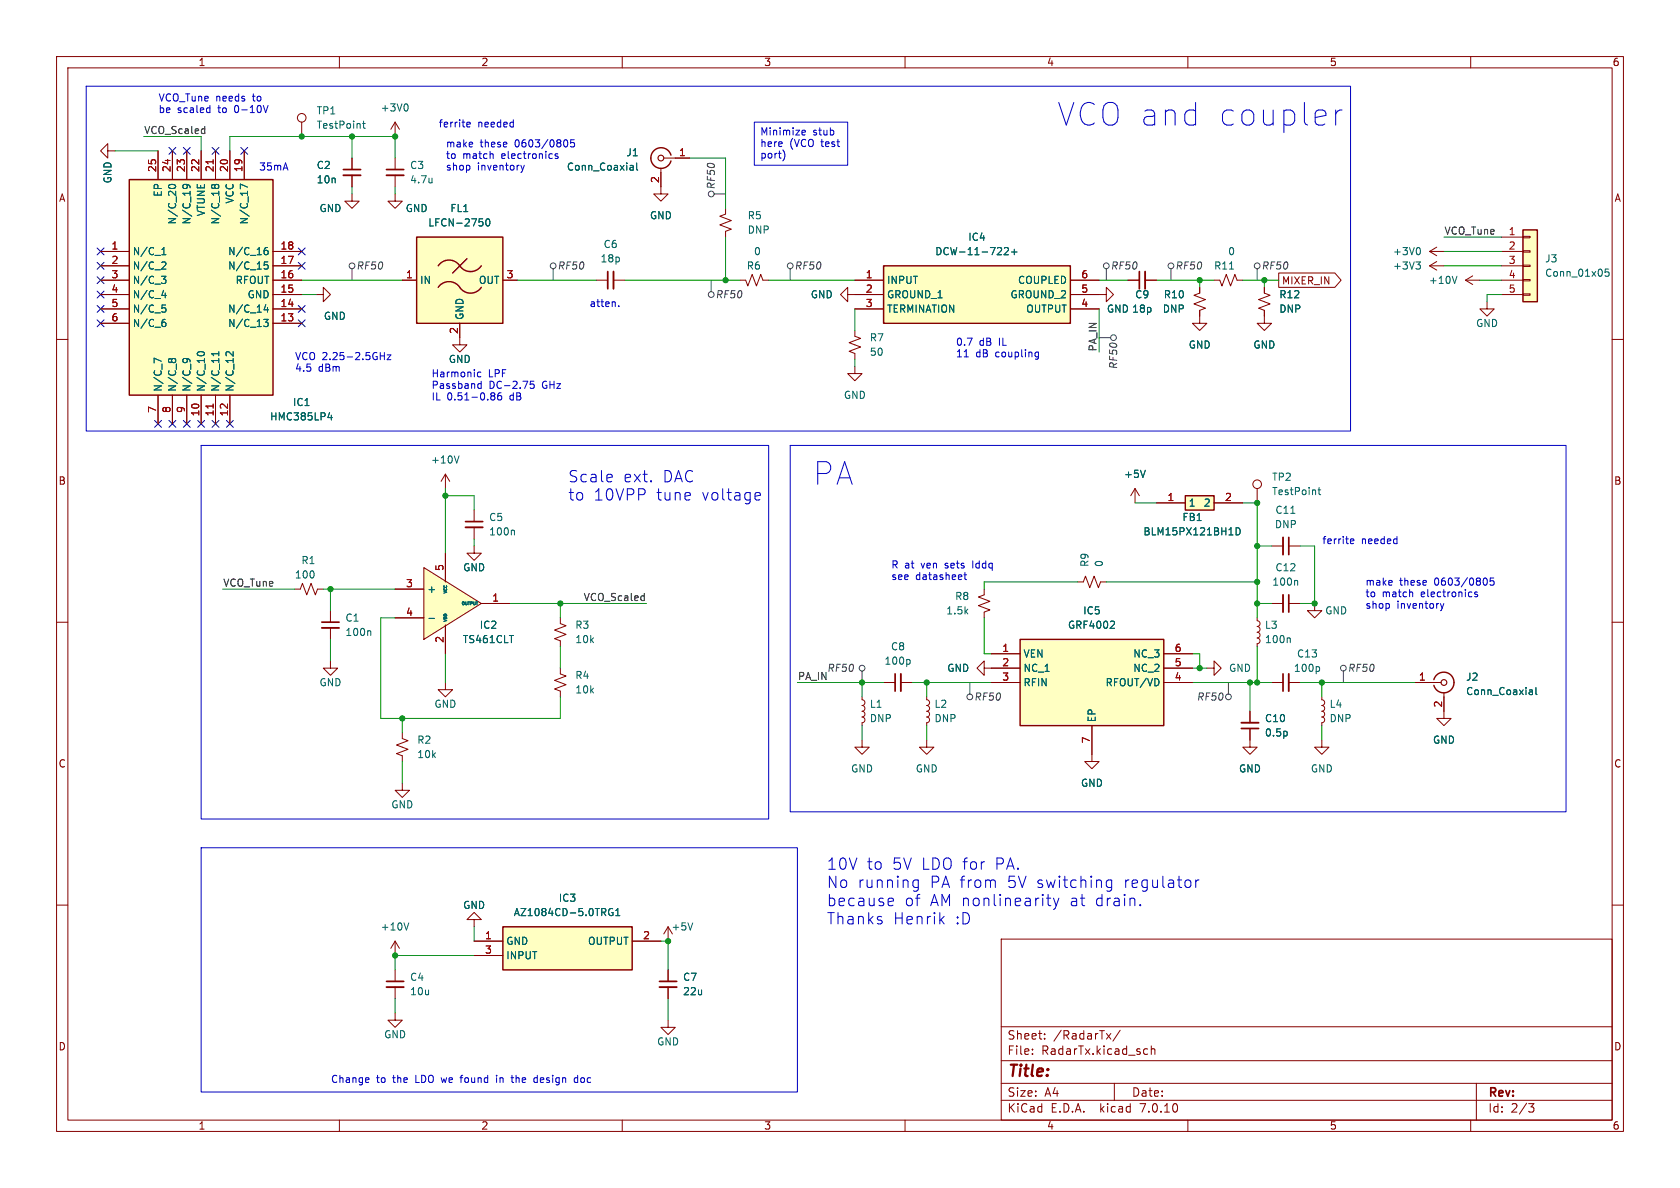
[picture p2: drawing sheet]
<svg xmlns="http://www.w3.org/2000/svg" width="297mm" height="210mm" viewBox="0 0 297 210" stroke-linecap="round" stroke-linejoin="round" font-family="sans-serif">
<g fill="none" stroke="#840000" stroke-width=".18">
<path d="M10 10h277v190h-277zM12 12h273v186h-273zM60 10v2M110 10v2M160 10v2M210 10v2M260 10v2M53.3 21.6v2.5M62.2 34.3v1.3h1.3l-1.3 1.2-1.2-1.2h1.2M69.8 34.3v1.3h1.3l-1.3 1.2-1.2-1.2h1.2M69.8 21.6l-.7 1.3M69.8 21.6v2.5"/>
<path d="M69.8 21.6l.8 1.3M116.8 29.7v4.6h1.3l-1.3 1.3-1.2-1.3h1.2M117.3 27.9h4.6M128.3 36.8v1l-1 .4 2 .8-2 .8 2 .7-1 .4v1M10 60h2M71.1 49.5h2.6M81.3 57.2v3.8h1.2l-1.2 1.2-1.3-1.2h1.3M88.9 49.5h2.5M105.4 49.5h2M108.5 49.5h2M130.8 49.5h1l.4 1 .8-2 .7 2 .8-2 .4 1h1M149.9 52.1v-1.3l-1.3 1.3 1.3 1.2v-1.2h1.2"/>
<path d="M151.1 58.4v1l1 .4-2 .8 2 .7-2 .8 1 .4v1M214.6 49.5h1l.4 1 .8-2 .8 2 .7-2 .4 1h1M223.5 50.8v1l1 .4-2 .8 2 .7-2 .8 1 .4v2.3h1.3l-1.3 1.2-1.3-1.2h1.3M252.7 44.5h2.6M252.7 47h2.6M252.7 44.5l1.3 .7M252.7 47l1.3 .8M254 43.7l-1.3 .8M254 46.2l-1.3 .8M259.1 49.5h2.5M259.1 49.5l1.2 .8M260.3 48.8l-1.2 .7"/>
<path d="M262.9 53.3v1.3h1.3l-1.3 1.3-1.3-1.3h1.3M265.4 41.9h3.8M265.4 44.5h3.8M265.4 47h3.8M265.4 49.5h3.8M265.4 52.1h3.8M269.2 51.9h1.3v.3h-1.3zM269.2 49.4h1.3v.3h-1.3zM269.2 46.9h1.3v.2h-1.3zM269.2 44.3h1.3v.3h-1.3zM269.2 41.8h1.3v.2h-1.3zM285 60h2"/>
<path d="M151.1 64.8v1.2h1.3l-1.3 1.3-1.2-1.3h1.2M222.2 86.4v2.5M224.8 96.5h2M227.8 96.5h2.1M10 110h2M99.1 118.1v1l1 .4-2.1 .8 2.1 .7-2.1 .8 1.1 .4v1M99.1 109.2v1l1 .4-2.1 .8 2.1 .7-2.1 .8 1.1 .4v1M174 104.1v1.1l-1 .3 2 .8-2 .8 2 .7-1 .4v1M174 118.1v-1.3l-1.3 1.3 1.3 1.3v-1.3h1.3M285 110h2M156.2 120.7h2M159.3 120.7h2"/>
<path d="M10 160h2M285 160h2M69.8 179.1v1.2h1.3l-1.3 1.3-1.2-1.3h1.2M69.8 166.4v2.5M69.8 171.5v2M69.8 174.5v2M69.8 166.4l-.7 1.2M69.8 166.4l.8 1.2M83.8 162.6h1.3l-1.3-1.3-1.3 1.3h1.3v1.2M117.3 165.1l.8-1.3v2.6M177 166h108v32h-108zM60 198v2"/>
<path d="M110 198v2M160 198v2M177 194.5h108M177 191.5h108M177 187.5h108M177 181.5h108M182.5 186.3v.1M182.5 185.5v.1M184.7 183.6v.1M184.7 182.8v.1M195.6 182.7l.8 1M196.4 182.7l-.8 1"/>
<path d="M197 191.5v3M198 182.1l-1.3 2M202.5 185.4l.4 .1M202.9 186.3l-.4 .1M203.5 185.5l.2-.1 .4 .1 .1 .9M203.5 184.9v1.5M210 198v2M260 198v2M261 191.5v6.5M270.2 195.1h1l-.5 .6 .4 .1 .1 .5-.3 .3h-.4"/>
<circle cx="53.3" cy="20.8" r=".76"/>
<circle cx="222.2" cy="85.6" r=".76"/>
</g>
<path d="M108.5 48v3.1M226.8 95v3M159.3 119.1v3.1M68.3 174.5h3.1" fill="none" stroke="#840000" stroke-width=".33"/>
<path d="M107.4 48v3.1M227.8 95v3M158.2 119.1v3.1M68.3 173.5h3.1" fill="none" stroke="#840000" stroke-width=".3"/>
<g fill="none" stroke="#006464" stroke-width=".18">
<path d="M71.8 18.4a.79 .79 0 0 1 0 1.2M64.1 21.8h.5M64.3 21.4v1.1l.3 .2M84.7 38.7h.6M85.3 39.2l.1 .2-.1 .5M86.1 38.7h.1a.68 .68 0 0 1 .4 .6 .68 .68 0 0 1-.4 .6 .84 .84 0 0 1-.1-1.2zM111.5 29.2l.4 .1 .1 .8M112 30l-.5 .1M112 29.5l-.5 .1M112.6 28.8v1.1l.1 .2M217.4 47.6h.7M250.3 46.3h.8l-.4 .5"/>
<path d="M250.8 43.8a.79 .79 0 0 1 0 1.2M250.9 46.8l.2 .2v.3l-.2 .3M257.6 48.8l-.4 1.3M284.4 47.6h-.6l-.1 .6 .2-.1h.4l.2 .2-.1 .4-.2 .1-.5-.1M228.2 90.7h.7M233 86.6h.5M233.2 86.2v1.1l.3 .1M160.7 116.6l.2 .2v.4l-.2 .2M72.3 163.1l-.5 1.3M122.5 163.1l-.5 1.3"/>
</g>
<g fill="#ffffc2" stroke="#ffffc2" stroke-width=".18">
<path d="M269.2 40.6h2.6v12.7h-2.6z"/>
<path d="M73.7 41.9h15.2v15.3h-15.2z"/>
</g>
<path d="M118.6 27.4a1.81 1.81 0 0 0-2.8-.9 1.81 1.81 0 0 0 0 2.9 1.81 1.81 0 0 0 2.8-1M73.7 41.9h15.2v15.3h-15.2zM77.5 50.8a2.4 2.4 0 0 1 4.1 .4 2.29 2.29 0 0 0 3.5-.4M77.5 47a2.4 2.4 0 0 1 4.1 .4 2.29 2.29 0 0 0 3.5-.4M82.5 45.7l-2.5 2.6M269.2 40.6h2.6v12.7h-2.6z" fill="none" stroke="#840000" stroke-width=".25"/>
<circle cx="116.8" cy="27.9" r=".51" fill="none" stroke="#840000" stroke-width=".2"/>
<path d="M74.9 100.3l10.2 6.4-10.2 6.3z" fill="#ffffc2"/>
<g fill="none" stroke="#840000" stroke-width=".18">
<path d="M19 26.7v-1.3l-1.2 1.3 1.2 1.2v-1.2h1.3M27.9 26.7v5.1M30.5 26.7v5.1M33 26.7v5.1M35.6 26.7v5.1M38.1 26.7v5.1M40.6 26.7v5.1M43.2 26.7v5.1M62.2 27.9v2.1M62.2 31v2M69.8 27.9v2.1M69.8 31v2"/>
<path d="M116.8 30.5v2.5M119.4 27.9h2.5M17.8 44.5h5.1M17.8 57.2h5.1M17.8 54.6h5.1M17.8 52.1h5.1M17.8 49.5h5.1M17.8 47h5.1M48.3 44.5h5M48.3 57.2h5M48.3 54.6h5M48.3 52.1h5"/>
<path d="M48.3 49.5h5M48.3 47h5M55.9 52.1h1.2v-1.3l1.3 1.3-1.3 1.2v-1.2M71.1 49.5h2.6M81.3 57.2v2.5M88.9 49.5h2.5M151.1 54.6h5.1M151.1 52.1h5.1M151.1 49.5h5.1M189.2 52.1h6.4v-1.3l1.2 1.3-1.2 1.2v-1.2M189.2 54.6h5.1M189.2 49.5h5.1"/>
<path d="M199.4 49.5h2M202.4 49.5h2.1M212.1 50.8v1l-1 .4 2 .8-2 .7 2 .8-1 .4v2.3h1.3l-1.3 1.2-1.3-1.2h1.3M223.5 50.8v1M223.5 54.9v1M226.1 48.3h9.9l1.1 1.2-1.1 1.3h-9.9zM27.9 69.9v5M30.5 69.9v5M33 69.9v5M35.6 69.9v5M38.1 69.9v5M40.6 69.9v5"/>
<path d="M78.7 83.8v2.6M78.7 97.8v5.1M78.7 83.8l-.7 1.3M78.7 83.8l.8 1.3M83.8 96.5v1.3h1.3l-1.3 1.3-1.3-1.3h1.3M83.8 90.2v2M83.8 93.2v2.1M200.7 86.4l-.8 1.2M200.7 86.4v2.5M200.7 86.4l.7 1.2M204.5 88.9h5M214.6 88.9h5.1"/>
<path d="M52.1 104.1h1l.4-1 .7 2.1 .8-2.1 .8 2.1 .3-1.1h1M58.4 116.8v1.3h1.3l-1.3 1.3-1.3-1.3h1.3M58.4 108v2M58.4 111v2M69.8 104.1h5.1M69.8 109.2h5.1M74.9 100.3l10.2 6.4-10.2 6.3zM78.7 110.5v5.1M85.1 106.7h5.1M175.3 115.6h5M175.3 118.1h5M190.5 102.9h1l.4-1 .8 2 .7-2 .8 2 .4-1h1"/>
<path d="M205.7 115.6h5.1M205.7 118.1h5.1M213.4 118.1h1.2v-1.3l1.3 1.3-1.3 1.3v-1.3M222.2 109.2v.5l.4 .2 .2 .3-.2 .4-.4 .1 .4 .2 .2 .4-.2 .3-.4 .2 .4 .1 .2 .4-.2 .3-.4 .2 .4 .1 .2 .4-.2 .4-.4 .1v.5M224.8 106.7h2M227.8 106.7h2.1M232.4 106.7v1.3h1.3l-1.3 1.2-1.3-1.2h1.3M71.1 129.5v1.1l1 .3-2 .8 2 .8-2 .7 1 .4v1M71.1 138.4v1.3h1.3l-1.3 1.3-1.3-1.3h1.3M78.7 120.7v1.2h1.3l-1.3 1.3-1.2-1.3h1.2M152.4 130.8v1.3h1.3l-1.3 1.3-1.3-1.3h1.3M152.4 123.2v.5l.4 .2 .1 .3-.2 .4-.3 .1 .4 .2 .1 .3-.2 .4-.3 .1 .4 .2 .1 .4-.2 .3-.3 .1 .4 .2 .1 .4-.2 .3-.3 .2v.5"/>
<path d="M163.8 130.8v1.3h1.3l-1.3 1.3-1.2-1.3h1.2M163.8 123.2v.5l.4 .2 .1 .3-.1 .4-.4 .1 .4 .2 .1 .3-.1 .4-.4 .1 .4 .2 .1 .4-.1 .3-.4 .1 .4 .2 .1 .4-.1 .3-.4 .2v.5M175.3 120.7h5M193 128.3v6.3h1.3l-1.3 1.3-1.2-1.3h1.2M205.7 120.7h5.1M221 128.8v3.3h1.2l-1.2 1.3-1.3-1.3h1.3M221 125.7v2.1M224.8 120.7h2M227.8 120.7h2.1M233.7 123.2v.5l.3 .2 .2 .3-.2 .4-.3 .1 .3 .2 .2 .3-.2 .4-.3 .1 .3 .2 .2 .4-.2 .3-.3 .1 .3 .2 .2 .4-.2 .3-.3 .2v.5M233.7 130.8v1.3h1.2l-1.2 1.3-1.3-1.3h1.3M250.2 120.7h4.6"/>
<path d="M255.3 122.4v4.6h1.2l-1.2 1.3-1.3-1.3h1.3M83.8 166.4h5.1M83.8 168.9h5.1M111.8 166.4h5M118.1 171.5v2M118.1 174.5v2M118.1 180.3v1.3h1.3l-1.3 1.3-1.3-1.3h1.3"/>
</g>
<g fill="none" stroke="#006464" stroke-width=".18">
<path d="M30 33.3l-.2-.3a.68 .68 0 0 1 .6-.4 .68 .68 0 0 1 .7 .4l-.3 .3M32.9 32.6l.2 .2-.1 .5M33.6 33.2l-.1-.4a.86 .86 0 0 0-1.2 0l.2 .5M38 32.8l.2-.2 .4 .1 .1 .1-.1 .5M38 33.1l-.2 .2M38 32.8l-.3-.2-.2 .1-.1 .4 .1 .2M38 32.8v.3M38 33.1l.1 .2M43.8 33.1l-1.3-.6v.9M76.4 31.5v.8M76.4 32.2l-.1 .1M84.7 38.7h.6"/>
<path d="M85.3 39.2l.1 .2-.1 .5M86.1 38.7h.1a.68 .68 0 0 1 .4 .6 .68 .68 0 0 1-.4 .6 .84 .84 0 0 1-.1-1.2zM111.5 29.2l.4 .1 .1 .8M112 30l-.5 .1M112 29.5l-.5 .1M112.6 28.8v1.1l.1 .2M28.5 48.8h.8l-.4 .5 .4 .1v.5l-.2 .2h-.4M28.6 45h.7M28.6 44.1l.4-.3v1.2M28.6 52.2h.8M28.7 53.9h.6M28.8 46.3l.4 .1 .1 .3-.8 .9h.8"/>
<path d="M28.8 54.4h.3l.2 .2v.5l-.5 .1M28.9 56.9l.3 .1 .1 .2v.4l-.4 .1M29.2 56.5h-.3M29.2 51.8v.8M46.6 56.5h.8l-.4 .4 .3 .2v.5l-.1 .1h-.5M46.7 44.4l.5-.2 .2 .3-.1 .5h-.4l-.2-.1M46.7 46.8h.5l.2 .2-.1 .5h-.6M46.7 46.3h.6M47 53.9l-.3 .9h.8M47.3 54.3v.9M47.3 43.8h-.4l-.2 .3M177.6 43.9l.4-.1 .3 .3-.8 .9h.8"/>
<path d="M178.8 44.5h1M179.3 44.1v.9M28.5 63.9l-1.3-.6v.9M30.3 63.6l-.3-.2-.2 .2v.3M30.3 63.6l.3-.2h.2l.2 .1 .1 .4M30.3 63.6v.3M32.3 63.9l.2-.5a.84 .84 0 0 1 1.1 .3v.3M32.9 63.4l.2 .1v.4M35.1 62.8l-.2-.2a.68 .68 0 0 1 .6-.5 .68 .68 0 0 1 .6 .5l-.2 .2M38.7 62.2v.7M38.7 62.5h-1.3l.4 .4M41.2 62.2v.8l-.9-.8-.4 .2 .1 .4"/>
<path d="M58 73.8h.8M58.6 73.4v.8M81.2 80.6l-.5 1.3M90.8 93.7l.1 .2v.7M202.5 83.1l-.4 1.3M218.5 93.3a.64 .64 0 0 1 .8 .6 .64 .64 0 0 1-.8 .7zM65.4 111.5l.1 .2v.6M75.8 109.3h1M196.8 109.8l.2 .2v.3l-.8 .8h.8M227.9 112.8l.2 .1v.7M229.2 102.6l.2 .2v.6M233 117.8l.3 .3v.3l-.3 .3"/>
<path d="M227.5 129.4v.6M270.5 121.9h.2l.2 .2v.7M270.9 122.7l-.4 .1M270.9 122.2l-.4 .1M271.5 121.5v1.1l.2 .2M108.3 160.7a.59 .59 0 0 0-.7 .5 .59 .59 0 0 0 .7 .6l.1-.5h-.3M108.9 161.9h.7M108.9 161l.3-.4v1.3"/>
</g>
<path d="M60.7 31h3.1M68.3 31h3.1M202.4 48v3.1M82.3 93.2h3M56.9 111h3M226.8 105.2v3M227.8 119.1v3.1M219.5 127.8h3M116.6 174.5h3" fill="none" stroke="#840000" stroke-width=".33"/>
<path d="M60.7 30h3.1M68.3 30h3.1M201.4 48v3.1M82.3 92.2h3M56.9 110h3M226.8 119.1v3.1M227.8 105.2v3M219.5 128.8h3M116.6 173.5h3" fill="none" stroke="#840000" stroke-width=".3"/>
<g fill="#ffffc2" stroke="#ffffc2" stroke-width=".18">
<path d="M22.9 31.8h25.4v38.1h-25.4z"/>
<path d="M180.3 113h25.4v15.3h-25.4z"/>
<path d="M209.5 87.6h5.1v2.6h-5.1z"/>
<path d="M156.2 47h33v10.2h-33z"/>
<path d="M88.9 163.8h22.9v7.7h-22.9z"/>
</g>
<path d="M22.9 31.8h25.4v38.1h-25.4zM156.2 47h33v10.2h-33zM209.5 87.6h5.1v2.6h-5.1zM180.3 113h25.4v15.3h-25.4zM253.5 120.1a1.81 1.81 0 0 1 2.8-.9 1.81 1.81 0 0 1 0 2.9 1.81 1.81 0 0 1-2.8-.9M88.9 163.8h22.9v7.7h-22.9z" fill="none" stroke="#840000" stroke-width=".25"/>
<path d="M37.7 28.2v.8M37.7 71.4v.7" fill="none" stroke="#a90000" stroke-width=".18"/>
<circle cx="255.3" cy="120.7" r=".51" fill="none" stroke="#840000" stroke-width=".2"/>
<g fill="none" stroke="#484848" stroke-width=".18">
<path d="M126.2 34.3h2.1M62.2 47.5v2M97.8 47.5v2M125.7 49.5v2.1M139.7 47.5v2M194.3 59.7h2M195.6 47.5v2M207 47.5v2M222.2 47.5v2M152.4 118.6v2.1M237.5 118.6v2.1M171.4 120.7v2"/>
<path d="M217.2 120.7v2"/>
<circle cx="125.7" cy="34.3" r=".51"/>
<circle cx="62.2" cy="47" r=".51"/>
<circle cx="97.8" cy="47" r=".51"/>
<circle cx="125.7" cy="52.1" r=".51"/>
<circle cx="139.7" cy="47" r=".51"/>
<circle cx="195.6" cy="47" r=".51"/>
<circle cx="196.9" cy="59.7" r=".51"/>
<circle cx="207" cy="47" r=".51"/>
<circle cx="222.3" cy="47" r=".51"/>
<circle cx="152.4" cy="118.1" r=".51"/>
<circle cx="237.5" cy="118.1" r=".51"/>
<circle cx="171.5" cy="123.2" r=".51"/>
<circle cx="217.2" cy="123.2" r=".51"/>
</g>
<path d="M36.1 22.8h.1M36.2 22.3v1.3M36.2 23.6h-.1M113.8 105.3l.1 .1M113.9 104.9v1.3M113.9 106.1l-.1 .1" fill="none" stroke="#0f0f0f" stroke-width=".18"/>
<g fill="none" stroke="#0000c2" stroke-width=".18">
<path d="M15.2 15.2h223.6v61h-223.6zM36.7 19.1h.4M37.1 18.6v1.3M37.1 19.8l-.4 .1M47.4 18.6l-.4 1.3M236.1 19.4v2.7M237.3 19.4a1.02 1.02 0 0 0-1.2 .8M82.5 22.3l.2 .1h.4M82.5 21.8l.2-.2h.3l.1 .2v.1l-.6 .1M87 27.2l.2 .2v.6M92.1 29.2l.3 .9M92.4 30.1l-.3 .4"/>
<path d="M92.7 29.2l-.3 .9M98.6 27.2h-.3l-.2 .2 .1 .1 .4 .2v.3h-.5M99.9 24.7a.68 .68 0 0 1 .5 .6 .68 .68 0 0 1-.5 .7M101.5 24.7h-.6v.6l.1-.1 .5 .1 .1 .1-.1 .5-.2 .1-.4-.1M133.3 21.6h16.6v7.6h-16.6zM138.4 26.5a1.46 1.46 0 0 1 0 1.9M141.8 23.7l.2 .2 .3-.1M141.8 23.2l.2-.2h.2l.2 .2v.1l-.6 .1M109.4 54.1v.1M35.6 78.7h100.3v66.1h-100.3zM67.2 62.9h.8M68 62.3v1.3"/>
<path d="M68.4 62.7h.7l-.7 .9h.7M84.5 68.5l.2 .2 .4-.1M85 65.8h-.4l-.2 .2 .1 .6h.5M85.1 67.4v1.3M85.1 67.9l-.4-.1-.2 .1M87 70h.2M87.2 69.4l.3 .3-.3 .3M87.2 70l.3 .2v.3l-.3 .2h-.2M88.3 69.4l-.1 .1a.86 .86 0 0 0 0 1.2l.4-.1 .1-.4-.2-.3h-.3l-.2 .3M94.4 67.4h-.6l-.1 .6 .2-.1h.4l.1 .2v.4l-.2 .2-.5-.2M139.7 78.7h137.2v64.8h-137.2zM170.5 63.1h.7"/>
<path d="M183.1 63h.5M183.1 62.3h.5M183.6 62.2v1.1l-.1 .1-.3 .1M108.1 83.9l.1 .4-.9 .2M133.8 87.1l.5 .1 .1 .3-.9 .2M134.3 88.3l-.5 .1M238.7 95.9l.2 .2 .4-.1M238.7 95.4l.2-.1h.3l.1 .1v.2l-.6 .1M170.4 101.6h.5M170.6 101.2v1.1l.3 .2M249.6 104.6l.1 .2v.7M254.6 106.7l.3 .8"/>
<path d="M254.9 107.5l-.3 .5M255.2 106.7l-.3 .8M261.2 104.7l-.3-.1-.2 .2 .1 .2 .4 .1v.3h-.5M262.5 102.2a.68 .68 0 0 1 .4 .6 .68 .68 0 0 1-.4 .6M264.1 102.2h-.6l-.1 .6 .2-.1h.4l.1 .2v.4l-.2 .1-.5-.1M35.6 149.9h105.4v43.1h-105.4zM157.3 158.8l.6 .1 .1 .4-1 .1M161.6 156.8l.2 .1 .5-.1M161.6 155.6h.2h.5M162.3 155.6l-.1 1.8M185 158.8h.8M185.3 158.1v1.7l.1 .2 .4 .1"/>
<path d="M186.2 158.8l.5 1.3M187.2 158.8l-.5 1.3M196.5 155.6h-.5l-.4 .3v.6l.2 .3 .2 .1 .5-.1M196.5 155.6v1.6l-.2 .3M201.6 159.9l.1 .1-.1 .1M201.6 159.9l-.1 .1 .1 .1M201.6 159.9v.2M211.4 155.6v1.3M212 155.6a.51 .51 0 0 0-.6 .3M157.9 160l-.6 .1M166.3 162.6l.6 .7M166.9 162l-.8 .8"/>
<path d="M186.7 160.1l-.2 .5-.3 .2M65.1 190.5l.1 .3-.6 .1M65.2 191.3l-.1 .1M81.3 190.5h.5M81.6 190.1l-.1 1.3M87.8 190.1v.1M87.8 190.5v.9M90.3 190.5h.5M90.5 190.1v1.1l.3 .2M94.5 190.6h.5M94.5 191.3h.5M95 190.1v1.3"/>
<path d="M102.1 190.6l-.3-.1-.3 .3 .1 .5h.5M102.1 190.1v1.3"/>
</g>
<g fill="none" stroke="#009600" stroke-width=".18">
<path d="M20.3 26.7h7.6M25.4 24.1h10.2v2.6M40.6 26.7v-2.6h29.2v3.8M62.2 24.1v3.8M62.2 33v1.3M69.8 33v1.3M121.9 27.9h6.4v8.9M53.3 49.5h17.8M53.3 52.1h2.6M91.4 49.5h14M110.5 49.5h20.3M128.3 41.9v7.6"/>
<path d="M135.9 49.5h15.2M151.1 54.6v3.8M194.3 49.5h5.1M194.3 54.6v7.6M204.5 49.5h10.1M212.1 49.5v1.3M219.7 49.5h6.4M223.5 49.5v1.3M255.3 41.9h10.1M255.3 44.5h10.1M255.3 47h10.1M261.6 49.5h3.8"/>
<path d="M265.4 52.1h-2.5v1.2M151.1 63.5v1.3M78.7 86.4v11.4M78.7 87.6h5.1v2.6M83.8 95.3v1.2M200.7 88.9h3.8M219.7 88.9h2.5v20.3M222.2 96.5h2.6M229.9 96.5h2.5v10.2h-2.5M39.4 104.1h12.7M57.1 104.1h12.7M58.4 104.1v3.9"/>
<path d="M58.4 113v3.8M69.8 109.2h-2.5v17.8h31.8v-3.8M78.7 115.6v5.1M90.2 106.7h24.1M99.1 106.7v2.5M99.1 114.3v3.8M174 109.2v6.4h1.3M190.5 102.9h-16.5v1.2M195.6 102.9h26.6M210.8 115.6h1.3v2.5M210.8 118.1h2.6M222.2 106.7h2.6"/>
<path d="M222.2 114.3v6.4M71.1 127v2.5M71.1 134.6v3.8M141 120.7h15.2M152.4 120.7v2.5M152.4 128.3v2.5M161.3 120.7h14M163.8 120.7v2.5M163.8 128.3v2.5M210.8 120.7h14M221 120.7v5M229.9 120.7h20.3"/>
<path d="M233.7 120.7v2.5M233.7 128.3v2.5M69.8 176.5v2.6M83.8 163.8v2.6M83.8 168.9h-14v2.6M116.8 166.4h1.3v5.1M118.1 176.5v3.8"/>
</g>
<g fill="none" stroke="#000084" stroke-width=".18">
<path d="M29.9 26.1l1.2 1.2M31.1 26.1l-1.2 1.2M32.4 26.1l1.2 1.2M33.6 26.1l-1.2 1.2M37.5 26.1l1.2 1.2M38.7 26.1l-1.2 1.2M42.6 26.1l1.2 1.2M43.8 26.1l-1.2 1.2M17.2 51.5l1.2 1.2M17.2 56.5l1.2 1.3M17.2 46.4l1.2 1.2M17.2 48.9l1.2 1.2"/>
<path d="M17.2 43.8l1.2 1.3M17.2 54l1.2 1.2M18.4 46.4l-1.2 1.2M18.4 51.5l-1.2 1.2M18.4 56.5l-1.2 1.3M18.4 48.9l-1.2 1.2M18.4 43.8l-1.2 1.3M18.4 54l-1.2 1.2M52.7 56.5l1.2 1.3M52.7 46.4l1.2 1.2M52.7 54l1.2 1.2M52.7 43.8l1.2 1.3"/>
<path d="M53.9 56.5l-1.2 1.3M53.9 46.4l-1.2 1.2M53.9 54l-1.2 1.2M53.9 43.8l-1.2 1.3M27.3 74.3l1.2 1.2M28.5 74.3l-1.2 1.2M29.9 74.3l1.2 1.2M31.1 74.3l-1.2 1.2M32.4 74.3l1.2 1.2M33.6 74.3l-1.2 1.2M35 74.3l1.2 1.2M36.2 74.3l-1.2 1.2"/>
<path d="M37.5 74.3l1.2 1.2M38.7 74.3l-1.2 1.2M40 74.3l1.2 1.2M41.2 74.3l-1.2 1.2"/>
</g>
<g fill="#009600" stroke="#009600" stroke-width=".18">
<circle cx="69.8" cy="24.1" r=".46"/>
<circle cx="128.3" cy="49.5" r=".46"/>
<circle cx="62.2" cy="24.1" r=".46"/>
<circle cx="99.1" cy="106.7" r=".46"/>
<circle cx="58.4" cy="104.1" r=".46"/>
<circle cx="53.3" cy="24.1" r=".46"/>
<circle cx="78.7" cy="87.6" r=".46"/>
<circle cx="118.1" cy="166.4" r=".46"/>
<circle cx="71.1" cy="127" r=".46"/>
<circle cx="69.8" cy="168.9" r=".46"/>
<circle cx="163.8" cy="120.7" r=".46"/>
<circle cx="152.4" cy="120.7" r=".46"/>
<circle cx="212.1" cy="49.5" r=".46"/>
<circle cx="222.2" cy="88.9" r=".46"/>
<circle cx="222.2" cy="96.5" r=".46"/>
<circle cx="223.5" cy="49.5" r=".46"/>
<circle cx="221" cy="120.7" r=".46"/>
<circle cx="222.2" cy="120.7" r=".46"/>
<circle cx="232.4" cy="106.7" r=".46"/>
<circle cx="233.7" cy="120.7" r=".46"/>
<circle cx="222.2" cy="102.9" r=".46"/>
<circle cx="222.2" cy="106.7" r=".46"/>
<circle cx="212.1" cy="118.1" r=".46"/>
</g>
<g font-size="5.6" fill="#0000c2">
<text x="186.7" y="22.6">VCO and</text>
<text x="214.6" y="22.6">coupler</text>
<text x="143.5" y="86.1">PA</text>
</g>
<g font-size="2.8" fill="#0000c2">
<text x="100.3" y="85.4">Scale</text>
<text x="100.3" y="88.7">to</text>
<text x="104.9" y="88.7">10VPP</text>
<text x="110.1" y="85.4">ext.</text>
<text x="116" y="88.7">tune</text>
<text x="117.1" y="85.4">DAC</text>
<text x="124" y="88.7">voltage</text>
<text x="146" y="153.9">10V</text>
<text x="153.2" y="153.9">to</text>
<text x="157.7" y="153.9">5V LDO for</text>
<text x="176" y="153.9">PA.</text>
<text x="146" y="157.1">No running</text>
<text x="146" y="160.4">because</text>
<text x="159.8" y="160.4">of</text>
<text x="164.4" y="157.1">PA from</text>
<text x="164.4" y="160.4">AM nonlinearity</text>
<text x="178.1" y="157.1">5V switching</text>
<text x="189.1" y="160.4">at</text>
<text x="193.7" y="160.4">drain.</text>
<text x="198.8" y="157.1">regulator</text>
<text x="146" y="163.6">Thanks</text>
<text x="157.8" y="163.6">Henrik</text>
<text x="168.8" y="163.6">:D</text>
</g>
<text font-size="2.8" fill="#840000" x="178" y="190.9">Title:</text>
<g font-size="2.1" fill="#840000">
<text x="178" y="184">Sheet:</text>
<text x="186.2" y="184">/RadarTx/</text>
<text x="178" y="186.7">File:</text>
<text x="184.1" y="186.7">RadarTx.kicad_sch</text>
<text x="178" y="196.9">KiCad</text>
<text x="178" y="194.1">Size:</text>
<text x="184.7" y="194.1">A4</text>
<text x="185.7" y="196.9">E.D.A.</text>
<text x="194.6" y="196.9">kicad</text>
<text x="200" y="194.1">Date:</text>
<text x="201.8" y="196.9">7.0.10</text>
<text x="263" y="194.3">Rev:</text>
<text x="263" y="196.9">Id:</text>
<text x="267.1" y="196.9">2/3</text>
</g>
<g font-size="1.8" fill="#840000">
<text x="35" y="11.9">1</text>
<text x="85" y="11.9">2</text>
<text x="135" y="11.9">3</text>
<text x="185" y="11.9">4</text>
<text x="235" y="11.9">5</text>
<text x="285" y="11.9">6</text>
<text x="10.3" y="35.9">A</text>
<text x="285.3" y="35.9">A</text>
<text x="226.5" y="50.5">MIXER_IN</text>
<text x="10.3" y="85.9">B</text>
<text x="285.3" y="85.9">B</text>
<text x="10.3" y="135.9">C</text>
<text x="285.3" y="135.9">C</text>
<text x="10.3" y="185.9">D</text>
<text x="285.3" y="185.9">D</text>
<text x="35" y="199.9">1</text>
<text x="85" y="199.9">2</text>
<text x="135" y="199.9">3</text>
<text x="185" y="199.9">4</text>
<text x="235" y="199.9">5</text>
<text x="285" y="199.9">6</text>
</g>
<g font-size="1.8" fill="#0f0f0f">
<text x="25.4" y="23.8">VCO_Scaled</text>
<text x="255.3" y="41.6">VCO_Tune</text>
<text x="194" y="62.2" transform="rotate(-90 194 62.2)">PA_IN</text>
<text x="39.4" y="103.8">VCO_Tune</text>
<text x="103.1" y="106.3">VCO_Scaled</text>
<text x="141" y="120.3">PA_IN</text>
</g>
<g font-size="1.8" fill="#0000c2">
<text x="27.9" y="18">VCO_Tune</text>
<text x="27.9" y="20.1">be</text>
<text x="31.3" y="20.1">scaled</text>
<text x="38.1" y="18">needs</text>
<text x="38.7" y="20.1">to</text>
<text x="41.7" y="20.1">0-10V</text>
<text x="44.8" y="18">to</text>
<text x="77.5" y="22.6">ferrite</text>
<text x="84.4" y="22.6">needed</text>
<text x="78.7" y="26.1">make</text>
<text x="78.7" y="28.2">to</text>
<text x="81.8" y="28.2">match</text>
<text x="84.9" y="26.1">these</text>
<text x="88.8" y="28.2">electronics</text>
<text x="91.1" y="26.1">0603/0805</text>
<text x="134.3" y="24.3">Minimize</text>
<text x="134.3" y="26.3">here</text>
<text x="134.3" y="28.4">port)</text>
<text x="139.6" y="26.3">(VCO</text>
<text x="143.7" y="24.3">stub</text>
<text x="145.3" y="26.3">test</text>
<text x="45.7" y="30.2">35mA</text>
<text x="78.7" y="30.2">shop</text>
<text x="84.4" y="30.2">inventory</text>
<text x="104.1" y="54.4">atten.</text>
<text x="52.1" y="63.7">VCO 2.25-2.5GHz</text>
<text x="52.1" y="65.8">4.5</text>
<text x="56.3" y="65.8">dBm</text>
<text x="168.9" y="61.2">0.7</text>
<text x="168.9" y="63.3">11</text>
<text x="172.5" y="63.3">dB</text>
<text x="173.1" y="61.2">dB</text>
<text x="176.1" y="63.3">coupling</text>
<text x="176.7" y="61.2">IL</text>
<text x="76.2" y="66.8">Harmonic</text>
<text x="76.2" y="68.8">Passband</text>
<text x="76.2" y="70.9">IL</text>
<text x="79" y="70.9">0.51-0.86</text>
<text x="86.3" y="66.8">LPF</text>
<text x="86.4" y="68.8">DC-2.75</text>
<text x="90.2" y="70.9">dB</text>
<text x="96" y="68.8">GHz</text>
<text x="157.5" y="100.6">R at</text>
<text x="163" y="100.6">ven</text>
<text x="167.3" y="100.6">sets</text>
<text x="172.4" y="100.6">Iddq</text>
<text x="233.7" y="96.3">ferrite</text>
<text x="240.7" y="96.3">needed</text>
<text x="157.5" y="102.6">see</text>
<text x="161.9" y="102.6">datasheet</text>
<text x="241.3" y="103.6">make</text>
<text x="241.3" y="105.7">to</text>
<text x="241.3" y="107.7">shop</text>
<text x="244.3" y="105.7">match</text>
<text x="246.9" y="107.7">inventory</text>
<text x="247.4" y="103.6">these</text>
<text x="251.3" y="105.7">electronics</text>
<text x="253.7" y="103.6">0603/0805</text>
<text x="58.4" y="191.5">Change</text>
<text x="66.5" y="191.5">to</text>
<text x="69.6" y="191.5">the</text>
<text x="73.7" y="191.5">LDO we</text>
<text x="82.1" y="191.5">found</text>
<text x="88.6" y="191.5">in</text>
<text x="91.5" y="191.5">the</text>
<text x="95.7" y="191.5">design</text>
<text x="103" y="191.5">doc</text>
</g>
<g font-size="1.8" fill="#006464">
<text x="55.9" y="20.4">TP1</text>
<text x="55.9" y="23">TestPoint</text>
<text x="67.2" y="19.9">+3V0</text>
<text x="110.6" y="27.8">J1</text>
<text x="19.9" y="32.5" transform="rotate(-90 19.9 32.5)">GND</text>
<text x="28.8" y="34.9" transform="rotate(-90 28.8 34.9)">EP</text>
<text x="55.9" y="30.1">C2</text>
<text x="55.9" y="32.6">10n</text>
<text x="72.4" y="30.1">C3</text>
<text x="72.4" y="32.6">4.7u</text>
<text x="100.1" y="30.4">Conn_Coaxial</text>
<text x="31.3" y="39.8" transform="rotate(-90 31.3 39.8)">N/C_20</text>
<text x="33.9" y="39.8" transform="rotate(-90 33.9 39.8)">N/C_19</text>
<text x="36.4" y="38.3" transform="rotate(-90 36.4 38.3)">VTUNE</text>
<text x="39" y="39.8" transform="rotate(-90 39 39.8)">N/C_18</text>
<text x="41.5" y="36.1" transform="rotate(-90 41.5 36.1)">VCC</text>
<text x="44" y="39.8" transform="rotate(-90 44 39.8)">N/C_17</text>
<text x="56.4" y="37.7">GND</text>
<text x="71.6" y="37.7">GND</text>
<text x="75.6" y="40.2">LFCN-2750</text>
<text x="79.5" y="37.7">FL1</text>
<text x="114.8" y="39">GND</text>
<text x="132.1" y="39">R5</text>
<text x="132.1" y="41.5">DNP</text>
<text x="23.4" y="45.3">N/C_1</text>
<text x="23.4" y="47.9">N/C_2</text>
<text x="40.2" y="47.9">N/C_15</text>
<text x="40.2" y="45.3">N/C_16</text>
<text x="106.1" y="46.6">18p</text>
<text x="106.6" y="44">C6</text>
<text x="131.9" y="47.9">R6</text>
<text x="133.2" y="45.3">0</text>
<text x="165.2" y="45.3">DCW-11-722+</text>
<text x="171.1" y="42.8">IC4</text>
<text x="214.5" y="47.9">R11</text>
<text x="217" y="45.3">0</text>
<text x="246.2" y="45.3">+3V0</text>
<text x="246.2" y="47.9">+3V3</text>
<text x="273.1" y="46.6">J3</text>
<text x="23.4" y="50.4">N/C_3</text>
<text x="23.4" y="52.9">N/C_4</text>
<text x="41.6" y="50.4">RFOUT</text>
<text x="43.7" y="52.9">GND</text>
<text x="74.2" y="50.4">IN</text>
<text x="84.6" y="50.4">OUT</text>
<text x="143.2" y="52.9">GND</text>
<text x="156.7" y="50.4">INPUT</text>
<text x="156.7" y="52.9">GROUND_1</text>
<text x="178.5" y="52.9">GROUND_2</text>
<text x="179.9" y="50.4">COUPLED</text>
<text x="200.6" y="52.9">C9</text>
<text x="205.6" y="52.9">R10</text>
<text x="226.1" y="52.9">R12</text>
<text x="252.5" y="50.4">+10V</text>
<text x="273.1" y="49.1">Conn_01x05</text>
<text x="23.4" y="55.5">N/C_5</text>
<text x="23.4" y="58">N/C_6</text>
<text x="40.2" y="58">N/C_13</text>
<text x="40.2" y="55.5">N/C_14</text>
<text x="57.2" y="56.7">GND</text>
<text x="82.1" y="56.6" transform="rotate(-90 82.1 56.6)">GND</text>
<text x="156.7" y="55.5">TERMINATION</text>
<text x="181.3" y="55.5">OUTPUT</text>
<text x="195.6" y="55.5">GND 18p</text>
<text x="205.5" y="55.5">DNP</text>
<text x="226.1" y="55.5">DNP</text>
<text x="260.9" y="58">GND</text>
<text x="79.2" y="64.4">GND</text>
<text x="153.7" y="60.6">R7</text>
<text x="153.7" y="63.1">50</text>
<text x="210.1" y="61.8">GND</text>
<text x="221.5" y="61.8">GND</text>
<text x="28.8" y="69.3" transform="rotate(-90 28.8 69.3)">N/C_7</text>
<text x="31.3" y="69.3" transform="rotate(-90 31.3 69.3)">N/C_8</text>
<text x="33.9" y="69.3" transform="rotate(-90 33.9 69.3)">N/C_9</text>
<text x="36.4" y="69.3" transform="rotate(-90 36.4 69.3)">N/C_10</text>
<text x="39" y="69.3" transform="rotate(-90 39 69.3)">N/C_11</text>
<text x="41.5" y="69.3" transform="rotate(-90 41.5 69.3)">N/C_12</text>
<text x="51.7" y="72">IC1</text>
<text x="149.1" y="70.7">GND</text>
<text x="47.6" y="74.5">HMC385LP4</text>
<text x="76.1" y="82.1">+10V</text>
<text x="198.6" y="84.7">+5V</text>
<text x="210.1" y="89.8">1</text>
<text x="212.7" y="89.8">2</text>
<text x="224.8" y="85.2">TP2</text>
<text x="224.8" y="87.7">TestPoint</text>
<text x="86.4" y="92.3">C5</text>
<text x="86.4" y="94.8">100n</text>
<text x="202" y="94.8">BLM15PX121BH1D</text>
<text x="208.9" y="92.3">FB1</text>
<text x="225.3" y="93.6">DNP</text>
<text x="225.4" y="91">C11</text>
<text x="53.2" y="99.9">R1</text>
<text x="81.8" y="101.2">GND</text>
<text x="192.6" y="100.3" transform="rotate(-90 192.6 100.3)">R9</text>
<text x="195.2" y="100.3" transform="rotate(-90 195.2 100.3)">0</text>
<text x="225.4" y="101.2">C12</text>
<text x="52" y="102.5">100</text>
<text x="75.4" y="105">+</text>
<text x="168.8" y="106.3">R8</text>
<text x="224.8" y="103.7">100n</text>
<text x="61" y="110.1">C1</text>
<text x="61" y="112.6">100n</text>
<text x="81.7" y="113.9">TS461CLT</text>
<text x="84.7" y="111.4">IC2</text>
<text x="101.6" y="111.4">R3</text>
<text x="101.6" y="113.9">10k</text>
<text x="167.2" y="108.8">1.5k</text>
<text x="188.7" y="111.4">GRF4002</text>
<text x="191.4" y="108.8">IC5</text>
<text x="223.5" y="113.9">100n</text>
<text x="223.5" y="111.4">L3</text>
<text x="234.2" y="108.8">GND</text>
<text x="156.3" y="117.7">100p</text>
<text x="157.4" y="115.2">C8</text>
<text x="167.4" y="119">GND</text>
<text x="180.8" y="116.4">VEN</text>
<text x="180.8" y="119">NC_1</text>
<text x="200.3" y="119">NC_2</text>
<text x="200.3" y="116.4">NC_3</text>
<text x="217.2" y="119">GND</text>
<text x="228.6" y="119">100p</text>
<text x="229.2" y="116.4">C13</text>
<text x="56.4" y="121.5">GND</text>
<text x="76.7" y="125.3">GND</text>
<text x="101.6" y="120.2">R4</text>
<text x="101.6" y="122.8">10k</text>
<text x="153.7" y="125.3">L1</text>
<text x="165.1" y="125.3">L2</text>
<text x="180.8" y="121.5">RFIN</text>
<text x="195.4" y="121.5">RFOUT/VD</text>
<text x="235" y="125.3">L4</text>
<text x="259.1" y="120.5">J2</text>
<text x="259.1" y="123.1">Conn_Coaxial</text>
<text x="73.7" y="131.7">R2</text>
<text x="153.7" y="127.9">DNP</text>
<text x="165.1" y="127.9">DNP</text>
<text x="193.9" y="127.8" transform="rotate(-90 193.9 127.8)">EP</text>
<text x="223.5" y="127.9">C10</text>
<text x="223.5" y="130.4">0.5p</text>
<text x="235" y="127.9">DNP</text>
<text x="253.2" y="131.7">GND</text>
<text x="73.7" y="134.2">10k</text>
<text x="150.4" y="136.8">GND</text>
<text x="161.8" y="136.8">GND</text>
<text x="218.9" y="136.8">GND</text>
<text x="231.6" y="136.8">GND</text>
<text x="69.1" y="143.1">GND</text>
<text x="191" y="139.3">GND</text>
<text x="81.8" y="160.9">GND</text>
<text x="98.7" y="159.6">IC3</text>
<text x="67.2" y="164.7">+10V</text>
<text x="89.4" y="167.2">GND</text>
<text x="90.7" y="162.2">AZ1084CD-5.0TRG1</text>
<text x="103.9" y="167.2">OUTPUT</text>
<text x="118.6" y="164.7">+5V</text>
<text x="72.4" y="173.6">C4</text>
<text x="89.4" y="169.8">INPUT</text>
<text x="120.7" y="173.6">C7</text>
<text x="72.4" y="176.1">10u</text>
<text x="120.7" y="176.1">22u</text>
<text x="67.8" y="183.7">GND</text>
<text x="116.1" y="185">GND</text>
</g>
<g font-size="1.8" fill="#a90000">
<text x="119.9" y="27.7">1</text>
<text x="27.7" y="30.5" transform="rotate(-90 27.7 30.5)">25</text>
<text x="30.2" y="30.5" transform="rotate(-90 30.2 30.5)">24</text>
<text x="32.8" y="30.5" transform="rotate(-90 32.8 30.5)">23</text>
<text x="35.3" y="30.5" transform="rotate(-90 35.3 30.5)">22</text>
<text x="37.8" y="30.5" transform="rotate(-90 37.8 30.5)">21</text>
<text x="40.4" y="30.5" transform="rotate(-90 40.4 30.5)">20</text>
<text x="42.9" y="30.5" transform="rotate(-90 42.9 30.5)">19</text>
<text x="116.6" y="32.5" transform="rotate(-90 116.6 32.5)">2</text>
<text x="266.6" y="41.7">1</text>
<text x="19.6" y="44.2">1</text>
<text x="19.6" y="46.7">2</text>
<text x="49.5" y="46.7">17</text>
<text x="49.5" y="44.2">18</text>
<text x="266.6" y="44.2">2</text>
<text x="266.6" y="46.7">3</text>
<text x="19.6" y="49.3">3</text>
<text x="19.6" y="51.8">4</text>
<text x="49.5" y="51.8">15</text>
<text x="49.5" y="49.3">16</text>
<text x="71.7" y="49.3">1</text>
<text x="89.5" y="49.3">3</text>
<text x="153" y="49.3">1</text>
<text x="153" y="51.8">2</text>
<text x="191.1" y="51.8">5</text>
<text x="191.1" y="49.3">6</text>
<text x="266.6" y="49.3">4</text>
<text x="266.6" y="51.8">5</text>
<text x="19.6" y="54.4">5</text>
<text x="19.6" y="56.9">6</text>
<text x="49.5" y="56.9">13</text>
<text x="49.5" y="54.4">14</text>
<text x="81" y="59.1" transform="rotate(-90 81 59.1)">2</text>
<text x="153" y="54.4">3</text>
<text x="191.1" y="54.4">4</text>
<text x="27.7" y="73.1" transform="rotate(-90 27.7 73.1)">7</text>
<text x="30.2" y="73.1" transform="rotate(-90 30.2 73.1)">8</text>
<text x="32.8" y="73.1" transform="rotate(-90 32.8 73.1)">9</text>
<text x="35.3" y="73.7" transform="rotate(-90 35.3 73.7)">10</text>
<text x="37.8" y="73.7" transform="rotate(-90 37.8 73.7)">11</text>
<text x="40.4" y="73.7" transform="rotate(-90 40.4 73.7)">12</text>
<text x="206.3" y="88.6">1</text>
<text x="216.5" y="88.6">2</text>
<text x="78.5" y="101" transform="rotate(-90 78.5 101)">5</text>
<text x="71.7" y="103.9">3</text>
<text x="86.9" y="106.4">1</text>
<text x="71.7" y="109">4</text>
<text x="78.5" y="113.7" transform="rotate(-90 78.5 113.7)">2</text>
<text x="177.1" y="115.3">1</text>
<text x="177.1" y="117.9">2</text>
<text x="207.6" y="117.9">5</text>
<text x="207.6" y="115.3">6</text>
<text x="177.1" y="120.4">3</text>
<text x="207.6" y="120.4">4</text>
<text x="250.8" y="120.4">1</text>
<text x="255" y="125.2" transform="rotate(-90 255 125.2)">2</text>
<text x="192.8" y="131.5" transform="rotate(-90 192.8 131.5)">7</text>
<text x="85.7" y="166.1">1</text>
<text x="113.6" y="166.1">2</text>
<text x="85.7" y="168.7">3</text>
</g>
<g font-size="1.8" fill="#484848">
<text x="126.6" y="33.6" transform="rotate(-90 126.6 33.6)">RF50</text>
<text x="62.9" y="47.9">RF50</text>
<text x="98.5" y="47.9">RF50</text>
<text x="140.4" y="47.9">RF50</text>
<text x="196.3" y="47.9">RF50</text>
<text x="207.7" y="47.9">RF50</text>
<text x="222.9" y="47.9">RF50</text>
<text x="126.4" y="52.9">RF50</text>
<text x="197.7" y="65.4" transform="rotate(-90 197.7 65.4)">RF50</text>
<text x="146.1" y="119">RF50</text>
<text x="238.2" y="119">RF50</text>
<text x="172.1" y="124.1">RF50</text>
<text x="211.5" y="124.1">RF50</text>
</g>
<g font-size=".7" fill="#006464">
<text x="79.1" y="105" transform="rotate(-90 79.1 105)">VCC</text>
<text x="81.5" y="107.1">OUTPUT</text>
<text x="79.1" y="110" transform="rotate(-90 79.1 110)">VDD</text>
</g>
</svg>
